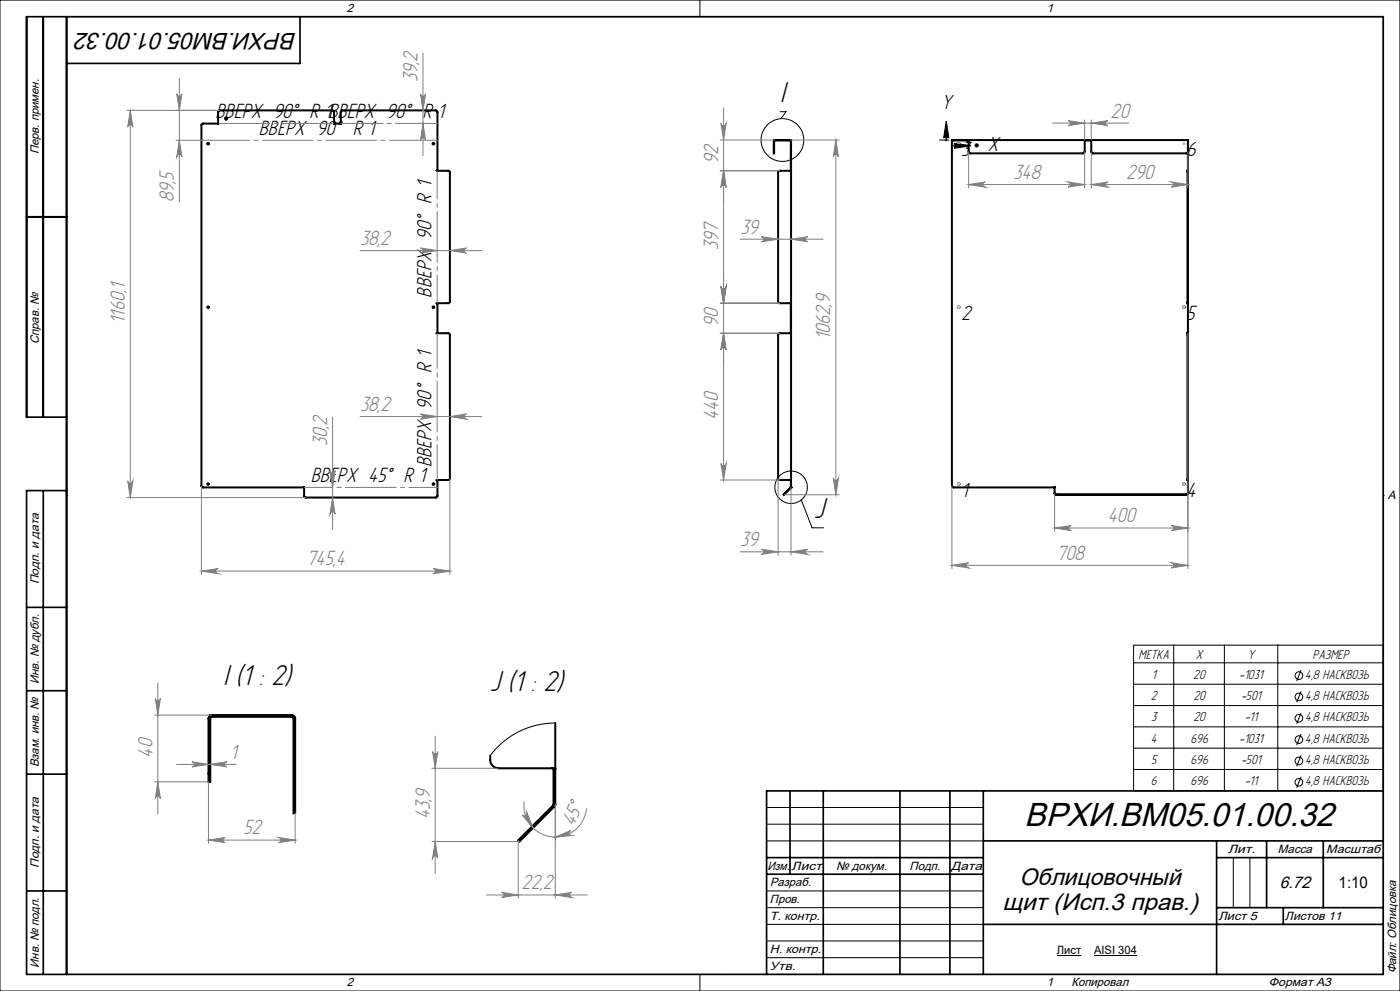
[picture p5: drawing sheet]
<svg xmlns="http://www.w3.org/2000/svg" width="420mm" height="297mm" viewBox="0 0 420 297" stroke-linecap="round" stroke-linejoin="round" font-family="sans-serif">
<g fill="none" stroke="#000" stroke-width=".6">
<path d="M131 51.1l3.5 .1 .5 .5v38.7l-.5 .5h-3.5M131 51.1v.1M131.2 51.1v-17.5l-.5-.5h-28l-.5 .4v3.7h-2v-3.7l-.5-.4h-33.8l-.5 .4v3.7l-4.6-.2-.3 .2 .1 108.7 30.6 .1v2.7l.5 .4 39.4-.1 .1-5.1h-.2h3.5l.5-.5v-43l-.5-.5h-3.5l.2-.1v-8.9M232.2 42l5.1 .1v104M232.2 42h.1M232.3 42l-.2 .1v3.9l.2-3.9 4.9 .1 .1 9h-3.5l-.4 .4v38.9l.4 .4h3.5l-.1 9M285.6 42.1l5-.1v3.6l.4 .4h34l.4-.5v-3.5h2v3.5l.4 .5h28.2l.4-.5M285.6 42.1l70.8-.1v9.1M285.6 42.1v103.7l.5 .3 30.3-.1M356.1 51.1v.1M356.2 51.2v39.7M356.4 51.2v39.7"/>
<path d="M356.4 51.1l-.3 .1M8 65h12M131 90.9h.1M237.2 99.8h.1M237.3 99.9h-3.5l-.4 .4v43.2l.4 .4h3.5M356.1 90.9h.3M356.1 90.9h.1M356.2 99.9v44M356.4 90.9v8.9h-.3l.3 .1v44h-.3h.3l-.1 4.2-.3 .2h-39.2l-.4-.4v-1.9M237.2 143.9v2.1l-2.1 2.2 2.2-2.2M237.2 143.9h.1M237.3 146.1h.1"/>
<path d="M316.3 146h.1M316.4 147.8l.4 .4h39.2l.4-.4M356.4 146v.1M63.1 214.5l24.5-.2a1.02 1.02 0 0 1 .9 1v28.3M63.6 214.3a1.09 1.09 0 0 0-1.1 1v19h.6v-19.1l.2-.3 24.4-.1 .3 .2 .1 28.8M166.6 216.7v24.5M147.1 226.4a2.87 2.87 0 0 0 2.5 3.9h17M166.1 230.3v10.9l-10.6 10.6 .3 .4 10.5-10.5 .3-.7M166.1 230.5h.5M166.5 241.2h.1"/>
<circle cx="67.8" cy="35.5" r=".33"/>
<circle cx="62.4" cy="43.1" r=".23"/>
<circle cx="130" cy="43.1" r=".25"/>
<circle cx="287.6" cy="43.1" r=".25"/>
<circle cx="293" cy="43.6" r=".32"/>
<circle cx="62.4" cy="92.1" r=".23"/>
<circle cx="130" cy="92.1" r=".25"/>
<circle cx="287.6" cy="92.1" r=".25"/>
<circle cx="355.2" cy="92.1" r=".24"/>
<circle cx="62.4" cy="145.1" r=".23"/>
<circle cx="130" cy="145.1" r=".25"/>
<circle cx="287.6" cy="145.1" r=".25"/>
<circle cx="355.2" cy="145.1" r=".24"/>
</g>
<g fill="none" stroke="#000" stroke-width=".3">
<path d="M0 0h420v297h-420zM20 5h395v287h-395zM210 0v5M217.5 5h.1M234.1 33.5h1.7l-1.6 2.1M283.9 36.3l.8 5h-1.6zM281.9 42h2.7M283.9 41.3v.7M285.6 43v2.7M285.6 43.7h.7M286.3 42.9l5 .8-5 .7zM20 148.5h.1"/>
<path d="M240.4 149.8l3.2 8.4h3.5M415 148.5h.1M340.1 198.6h74.9M352.1 193.4v43.6M367.3 193.4v43.6M383.3 193.4v43.6M415 193.4h-74.9v43.6h74.9M166.6 216.7l-3 .1-2.9 .6-2.5 .8-2.9 1.3-2.7 1.6-2.2 1.7-3.3 3.6M340.1 205.1h74.9M340.1 211.5h74.9M340.1 217.8h74.9M390.3 200.8l-1.3 3.3"/>
<path d="M390.3 207.2l-1.3 3.3M390.3 213.6l-1.3 3.3M340.1 224.2h74.9M340.1 230.6h74.9M390.3 220l-1.3 3.3M390.3 226.4l-1.3 3.3M390.3 232.8l-1.3 3.3M88.5 243.6l-.4 .2M230 242h65M230 247h65M230 252h65M370 257v15"/>
<path d="M375 257v15M230 267h65M230 272h65M230 277h65M210 292v5M217.5 292h.1M230 282h65M230 287h65M317.1 286.4h7.3M328.2 286.4h12.9"/>
<circle cx="234.7" cy="42" r="6.4"/>
<circle cx="237.3" cy="146" r="4.9"/>
<circle cx="389.7" cy="208.9" r="1.15"/>
<circle cx="389.7" cy="202.5" r="1.15"/>
<circle cx="389.7" cy="215.3" r="1.14"/>
<circle cx="389.7" cy="234.4" r="1.15"/>
<circle cx="389.7" cy="228.1" r="1.15"/>
<circle cx="389.7" cy="221.7" r="1.15"/>
</g>
<g fill="none" stroke="#c0c0c0" stroke-width=".3">
<path d="M287.1 43.1h1M287.2 42.7l.7 .7M287.6 42.6v1M287.9 42.7l-.7 .7M354.7 43.1h1M354.8 42.7l.7 .7M355.2 42.6v1M355.5 42.7l-.7 .7M287.1 92.1h1M287.2 91.7l.7 .7M287.6 91.6v1M287.9 91.7l-.7 .7"/>
<path d="M354.7 92.1h1M354.8 91.7l.7 .7M355.2 91.6v1M355.5 91.7l-.7 .7M287.1 145.1h1M287.2 144.7l.7 .7M287.6 144.6v1M287.9 144.7l-.7 .7M354.7 145.1h1M354.8 144.7l.7 .7M355.2 144.6v1M355.5 144.7l-.7 .7"/>
</g>
<g fill="none" stroke="#808080" stroke-width=".3">
<path d="M126.9 15.9v30.7M38.1 33.1h27.8M39.1 33.1l.8 5a.78 .78 0 0 0-.8-.7 .78 .78 0 0 0-.8 .7zM39.1 33.1v116M53 28.1a.78 .78 0 0 0 .8 .7 .78 .78 0 0 0 .8-.7l-.8 5zM53.8 23.5v37.1M126.2 28.1a.76 .76 0 0 0 .7 .7 .76 .76 0 0 0 .8-.7l-.8 5zM126.9 37l.8 5a.76 .76 0 0 0-.8-.7 .76 .76 0 0 0-.7 .7zM216.3 37a.78 .78 0 0 0 .8 .7 .78 .78 0 0 0 .7-.7l-.7 5zM217.1 32.3v111.6M315.8 36.9h22.8M320.4 36.2l5 .7-5 .8a.76 .76 0 0 0 .7-.8 .76 .76 0 0 0-.7-.7z"/>
<path d="M325.4 35.9v6.1M327.4 35.9v6.1M327.4 36.9l5-.7a.76 .76 0 0 0-.7 .7 .76 .76 0 0 0 .7 .8zM52.8 42h7.6M53.8 42l.8 5.1a.78 .78 0 0 0-.8-.8 .78 .78 0 0 0-.8 .8zM216.1 42h16.2M217.1 51.2l.7 5a.78 .78 0 0 0-.7-.8 .78 .78 0 0 0-.8 .8zM233.9 51.2h-17.8M237.1 42h14.6M250.8 42l.7 5a.78 .78 0 0 0-.7-.8 .78 .78 0 0 0-.8 .8zM250.8 42v106.3M290.6 55.3h34.8"/>
<path d="M290.6 45.5v10.8M290.6 55.3l5-.8a.78 .78 0 0 0-.8 .8 .78 .78 0 0 0 .8 .8zM320.4 54.5l5 .8-5 .8a.78 .78 0 0 0 .7-.8 .78 .78 0 0 0-.7-.8zM325.4 45.5v10.8M327.4 45.5v10.8M327.4 55.3h29M327.4 55.3l5-.8a.78 .78 0 0 0-.7 .8 .78 .78 0 0 0 .7 .8zM351.4 54.5l5 .8-5 .8a.78 .78 0 0 0 .7-.8 .78 .78 0 0 0-.7-.8zM356.4 45.5v10.8M108 75.1h36.6M126.2 74.3l4.9 .8-4.9 .7a.76 .76 0 0 0 .7-.7 .76 .76 0 0 0-.7-.8zM135 75.1l4.9-.8a.76 .76 0 0 0-.7 .8 .76 .76 0 0 0 .7 .7z"/>
<path d="M222.1 71.7h24.8M228.4 70.9l5 .8-5 .8a.76 .76 0 0 0 .8-.8 .76 .76 0 0 0-.8-.8zM237.3 71.7l5-.8a.76 .76 0 0 0-.7 .8 .76 .76 0 0 0 .7 .8zM216.1 90.9h17.8M216.1 99.9h17.8M216.3 85.9a.78 .78 0 0 0 .8 .7 .78 .78 0 0 0 .7-.7l-.7 5zM217.1 99.9l.7 5a.78 .78 0 0 0-.7-.8 .78 .78 0 0 0-.8 .8zM356.4 99.8v70.6M99.8 125v33.7M108 124.8h36.6M126.2 124.1l4.9 .7-4.9 .8a.78 .78 0 0 0 .7-.8 .78 .78 0 0 0-.7-.7zM135 124.8l4.9-.7a.78 .78 0 0 0-.7 .7 .78 .78 0 0 0 .7 .8z"/>
<path d="M216.3 138.9a.78 .78 0 0 0 .8 .7 .78 .78 0 0 0 .7-.7l-.7 5zM38.1 149.1h53.6M38.3 144.1a.78 .78 0 0 0 .8 .7 .78 .78 0 0 0 .8-.7l-.8 5zM60.4 145.6v26.6M99 141.1a.78 .78 0 0 0 .8 .7 .78 .78 0 0 0 .7-.7l-.7 5zM99.8 149.1l.7 5a.78 .78 0 0 0-.7-.7 .78 .78 0 0 0-.8 .7zM135 143.4v28.8M216.1 143.9h17.8M233.4 143.4v23M235.2 148.3h16.5M237.3 146v20.4M250 143.3a.78 .78 0 0 0 .8 .7 .78 .78 0 0 0 .7-.7l-.7 5z"/>
<path d="M285.6 145.6v24.8M316.4 147.8v11.5M316.4 158.3h40M316.4 158.3l5-.8a.76 .76 0 0 0-.7 .8 .76 .76 0 0 0 .7 .7zM351.4 157.5l5 .8-5 .7a.76 .76 0 0 0 .7-.7 .76 .76 0 0 0-.7-.8zM60.4 171.2h74.6M60.4 171.2l5-.8a.78 .78 0 0 0-.7 .8 .78 .78 0 0 0 .7 .7zM130 170.4l5 .8-5 .7a.78 .78 0 0 0 .7-.7 .78 .78 0 0 0-.7-.8zM222.1 165.4h24.8M228.4 164.6l5 .8-5 .8a.78 .78 0 0 0 .8-.8 .78 .78 0 0 0-.8-.8zM237.3 165.4l5-.8a.78 .78 0 0 0-.7 .8 .78 .78 0 0 0 .7 .8zM285.6 169.4h70.8"/>
<path d="M285.6 169.4l5-.7a.78 .78 0 0 0-.7 .7 .78 .78 0 0 0 .7 .8zM351.4 168.7l5 .7-5 .8a.78 .78 0 0 0 .7-.8 .78 .78 0 0 0-.7-.7zM46.4 214.3h17.1M46.6 209.3a.76 .76 0 0 0 .8 .8 .76 .76 0 0 0 .7-.8l-.8 5zM47.3 204.7v39.2M46.4 234.3h16.1M47.3 234.3l.8 5a.76 .76 0 0 0-.7-.7 .76 .76 0 0 0-.8 .7zM53 229.1h17.9M57.6 228.3l4.9 .8-4.9 .7a.76 .76 0 0 0 .7-.7 .76 .76 0 0 0-.7-.8zM62.5 234.3v18.5M63.1 229.1l5-.8a.76 .76 0 0 0-.8 .8 .76 .76 0 0 0 .8 .7zM129.6 230.3h19.9"/>
<path d="M129.8 225.2a.78 .78 0 0 0 .8 .8 .78 .78 0 0 0 .7-.8l-.7 5.1zM130.6 220.6v41.2M62.5 251.8l5.1-.8a.78 .78 0 0 0-.8 .8 .78 .78 0 0 0 .8 .8zM62.5 251.8h26M83.6 251l4.9 .8-4.9 .8a.78 .78 0 0 0 .7-.8 .78 .78 0 0 0-.7-.8zM88.5 243.6v9.2M129.6 252.2h26.2M130.6 252.2l.7 5a.78 .78 0 0 0-.7-.7 .78 .78 0 0 0-.8 .7zM155.5 251.8v17.4M156.7 244.2a.79 .79 0 0 0 1 .2 .79 .79 0 0 0 .3-1l1.9 4.7zM157.2 240.2a9.4 9.4 0 0 0 8.3 10.6 9.4 9.4 0 0 0 10.4-8.6M166.6 250.9l4.6-2a.76 .76 0 0 0-.5 .9 .76 .76 0 0 0 .9 .6z"/>
<path d="M166.6 241v28.2M145.8 268.2h30.4M150.5 267.4l5 .8-5 .8a.78 .78 0 0 0 .7-.8 .78 .78 0 0 0-.7-.8zM166.6 268.2l5-.8a.78 .78 0 0 0-.8 .8 .78 .78 0 0 0 .8 .8z"/>
</g>
<g fill="none" stroke="#000" stroke-width=".5">
<path d="M13 5v120M20 5v287M90 5v14h-70M8 65h12M20 125h-12v-120h407v287h-407v-145h12M13 147v145M8 182h12M8 207h12M8 232h12M237 237v25M247 237v55M270 237v55"/>
<path d="M285 237v55M295 237v55M415 237h-185v55M230 257h65M295 252h120M365 252v40M365 257h50M380 252v20M397 252v20M8 267h12M230 262h65M295 277h120"/>
<path d="M365 272h50M385 272v5"/>
</g>
<path d="M100.2 37h-34.8" fill="none" stroke="#808080" stroke-width=".3" stroke-dasharray="15.2 1.3 1.3 1.3" stroke-dashoffset="-.3"/>
<path d="M91.2 146.1h40" fill="none" stroke="#808080" stroke-width=".3" stroke-dasharray="15.2 1.3 1.3 1.3" stroke-dashoffset="6.7"/>
<path d="M131.2 143.9v-44" fill="none" stroke="#808080" stroke-width=".3" stroke-dasharray="15.2 1.3 1.3 1.3" stroke-dashoffset="4.7"/>
<path d="M131.2 90.9v-39.7" fill="none" stroke="#808080" stroke-width=".3" stroke-dasharray="15.2 1.3 1.3 1.3" stroke-dashoffset="6.8"/>
<path d="M131.2 37h-29" fill="none" stroke="#808080" stroke-width=".3" stroke-dasharray="15.2 1.3 1.3 1.3" stroke-dashoffset="2.6"/>
<path d="M131.2 42h-70.8" fill="none" stroke="#808080" stroke-width=".3" stroke-dasharray="15.2 1.3 1.3 1.3" stroke-dashoffset=".8"/>
<path d="M286.3 42.9l5 .8-5 .7zM283.9 36.3l.8 5h-1.6zM285.4 43.4l-.1 .3h.3h-.3a.33 .33 0 0 0 .3 .3 .33 .33 0 0 0 .3-.4 .33 .33 0 0 0-.5-.2zM283.6 41.7l-.1 .3h.4h-.4a.34 .34 0 0 0 .5 .3 .34 .34 0 0 0 .2-.5 .34 .34 0 0 0-.6-.1z" fill="#000"/>
<g fill="#808080">
<path d="M316.4 158.3l5-.8a.76 .76 0 0 0-.7 .8 .76 .76 0 0 0 .7 .7zM351.4 157.5l5 .8-5 .7a.76 .76 0 0 0 .7-.7 .76 .76 0 0 0-.7-.8zM327.4 55.3l5-.8a.78 .78 0 0 0-.7 .8 .78 .78 0 0 0 .7 .8zM351.4 54.5l5 .8-5 .8a.78 .78 0 0 0 .7-.8 .78 .78 0 0 0-.7-.8zM320.4 36.2l5 .7-5 .8a.76 .76 0 0 0 .7-.8 .76 .76 0 0 0-.7-.7zM327.4 36.9l5-.7a.76 .76 0 0 0-.7 .7 .76 .76 0 0 0 .7 .8zM60.4 171.2l5-.8a.78 .78 0 0 0-.7 .8 .78 .78 0 0 0 .7 .7zM130 170.4l5 .8-5 .7a.78 .78 0 0 0 .7-.7 .78 .78 0 0 0-.7-.8zM126.2 124.1l4.9 .7-4.9 .8a.78 .78 0 0 0 .7-.8 .78 .78 0 0 0-.7-.7zM135 124.8l4.9-.7a.78 .78 0 0 0-.7 .7 .78 .78 0 0 0 .7 .8zM126.2 74.3l4.9 .8-4.9 .7a.76 .76 0 0 0 .7-.7 .76 .76 0 0 0-.7-.8zM135 75.1l4.9-.8a.76 .76 0 0 0-.7 .8 .76 .76 0 0 0 .7 .7z"/>
<path d="M290.6 55.3l5-.8a.78 .78 0 0 0-.8 .8 .78 .78 0 0 0 .8 .8zM320.4 54.5l5 .8-5 .8a.78 .78 0 0 0 .7-.8 .78 .78 0 0 0-.7-.8z"/>
<path d="M156.7 244.2a.79 .79 0 0 0 1 .2 .79 .79 0 0 0 .3-1l1.9 4.7zM166.6 250.9l4.6-2a.76 .76 0 0 0-.5 .9 .76 .76 0 0 0 .9 .6z"/>
<path d="M250 143.3a.78 .78 0 0 0 .8 .7 .78 .78 0 0 0 .7-.7l-.7 5zM250.8 42l.7 5a.78 .78 0 0 0-.7-.8 .78 .78 0 0 0-.8 .8z"/>
<path d="M99.8 149.1l.7 5a.78 .78 0 0 0-.7-.7 .78 .78 0 0 0-.8 .7zM99 141.1a.78 .78 0 0 0 .8 .7 .78 .78 0 0 0 .7-.7l-.7 5z"/>
<path d="M130.6 252.2l.7 5a.78 .78 0 0 0-.7-.7 .78 .78 0 0 0-.8 .7zM129.8 225.2a.78 .78 0 0 0 .8 .8 .78 .78 0 0 0 .7-.8l-.7 5.1z"/>
<path d="M216.3 37a.78 .78 0 0 0 .8 .7 .78 .78 0 0 0 .7-.7l-.7 5zM217.1 51.2l.7 5a.78 .78 0 0 0-.7-.8 .78 .78 0 0 0-.8 .8zM46.6 209.3a.76 .76 0 0 0 .8 .8 .76 .76 0 0 0 .7-.8l-.8 5zM47.3 234.3l.8 5a.76 .76 0 0 0-.7-.7 .76 .76 0 0 0-.8 .7z"/>
<path d="M217.1 51.2l.7 5a.78 .78 0 0 0-.7-.8 .78 .78 0 0 0-.8 .8zM216.3 85.9a.78 .78 0 0 0 .8 .7 .78 .78 0 0 0 .7-.7l-.7 5zM216.3 85.9a.78 .78 0 0 0 .8 .7 .78 .78 0 0 0 .7-.7l-.7 5zM217.1 99.9l.7 5a.78 .78 0 0 0-.7-.8 .78 .78 0 0 0-.8 .8zM39.1 33.1l.8 5a.78 .78 0 0 0-.8-.7 .78 .78 0 0 0-.8 .7zM38.3 144.1a.78 .78 0 0 0 .8 .7 .78 .78 0 0 0 .8-.7l-.8 5zM126.2 28.1a.76 .76 0 0 0 .7 .7 .76 .76 0 0 0 .8-.7l-.8 5zM126.9 37l.8 5a.76 .76 0 0 0-.8-.7 .76 .76 0 0 0-.7 .7zM53 28.1a.78 .78 0 0 0 .8 .7 .78 .78 0 0 0 .8-.7l-.8 5zM53.8 42l.8 5.1a.78 .78 0 0 0-.8-.8 .78 .78 0 0 0-.8 .8z"/>
<path d="M217.1 99.9l.7 5a.78 .78 0 0 0-.7-.8 .78 .78 0 0 0-.8 .8zM216.3 138.9a.78 .78 0 0 0 .8 .7 .78 .78 0 0 0 .7-.7l-.7 5z"/>
<path d="M57.6 228.3l4.9 .8-4.9 .7a.76 .76 0 0 0 .7-.7 .76 .76 0 0 0-.7-.8zM63.1 229.1l5-.8a.76 .76 0 0 0-.8 .8 .76 .76 0 0 0 .8 .7z"/>
<path d="M285.6 169.4l5-.7a.78 .78 0 0 0-.7 .7 .78 .78 0 0 0 .7 .8zM351.4 168.7l5 .7-5 .8a.78 .78 0 0 0 .7-.8 .78 .78 0 0 0-.7-.7zM228.4 70.9l5 .8-5 .8a.76 .76 0 0 0 .8-.8 .76 .76 0 0 0-.8-.8zM237.3 71.7l5-.8a.76 .76 0 0 0-.7 .8 .76 .76 0 0 0 .7 .8zM228.4 164.6l5 .8-5 .8a.78 .78 0 0 0 .8-.8 .78 .78 0 0 0-.8-.8zM237.3 165.4l5-.8a.78 .78 0 0 0-.7 .8 .78 .78 0 0 0 .7 .8zM62.5 251.8l5.1-.8a.78 .78 0 0 0-.8 .8 .78 .78 0 0 0 .8 .8zM83.6 251l4.9 .8-4.9 .8a.78 .78 0 0 0 .7-.8 .78 .78 0 0 0-.7-.8zM150.5 267.4l5 .8-5 .8a.78 .78 0 0 0 .7-.8 .78 .78 0 0 0-.7-.8zM166.6 268.2l5-.8a.78 .78 0 0 0-.8 .8 .78 .78 0 0 0 .8 .8z"/>
</g>
<text font-size="10" x="307.4" y="247.6">ВРХИ.ВМ05.01.00.32</text>
<g font-size="9.7">
<text x="234.1" y="30.6">I</text>
<text x="244.1" y="155.3">J</text>
<text x="67" y="205.3">I (1 : 2)</text>
<text x="147" y="207">J (1 : 2)</text>
</g>
<g font-size="7.1">
<text x="89" y="9.8" transform="rotate(-180 89 9.8)">ВРХИ.ВМ05.01.00.32</text>
<text x="305.9" y="265.1">Облицовочный</text>
<text x="300.7" y="272.6">щит (Исп.3 прав.)</text>
</g>
<g font-size="6.9" fill="#808080">
<text x="125.3" y="24.7" transform="rotate(-90 125.3 24.7)">39,2</text>
<text x="333.2" y="35.2">20</text>
<text x="215.4" y="49.3" transform="rotate(-90 215.4 49.3)">92</text>
<text x="304.1" y="53.6">348</text>
<text x="337.8" y="53.6">290</text>
<text x="52.2" y="60.5" transform="rotate(-90 52.2 60.5)">89,5</text>
<text x="222.1" y="70">39</text>
<text x="108" y="73.4">38,2</text>
<text x="215.4" y="74.9" transform="rotate(-90 215.4 74.9)">397</text>
<text x="37.4" y="97" transform="rotate(-90 37.4 97)">1160,1</text>
<text x="215.4" y="98.1" transform="rotate(-90 215.4 98.1)">90</text>
<text x="249.1" y="101.9" transform="rotate(-90 249.1 101.9)">1062,9</text>
<text x="108" y="123.2">38,2</text>
<text x="215.4" y="125.9" transform="rotate(-90 215.4 125.9)">440</text>
<text x="98.1" y="133.8" transform="rotate(-90 98.1 133.8)">30,2</text>
<text x="332.3" y="156.6">400</text>
<text x="222.1" y="163.7">39</text>
<text x="316.9" y="167.8">708</text>
<text x="92" y="169.5">745,4</text>
<text x="45.7" y="227" transform="rotate(-90 45.7 227)">40</text>
<text x="69.1" y="227.4">1</text>
<text x="128.9" y="245.6" transform="rotate(-90 128.9 245.6)">43,9</text>
<text x="73" y="250.1">52</text>
<text x="172.1" y="247.9" transform="rotate(-65 172.1 247.9)">45°</text>
<text x="156.5" y="266.5">22,2</text>
</g>
<g font-size="6.9">
<text x="64.7" y="35.3">ВВЕРХ 90° R 1ВВЕРХ 90° R 1</text>
<text x="282.4" y="32.8">Y</text>
<text x="77.7" y="40.4">ВВЕРХ 90° R 1</text>
<text x="288.3" y="46.9">3</text>
<text x="296.3" y="45.2">X</text>
<text x="355.9" y="46.9">6</text>
<text x="129.5" y="89.2" transform="rotate(-90 129.5 89.2)">ВВЕРХ 90° R 1</text>
<text x="288.3" y="95.9">2</text>
<text x="355.9" y="95.9">5</text>
<text x="129.5" y="140" transform="rotate(-90 129.5 140)">ВВЕРХ 90° R 1</text>
<text x="93.2" y="144.4">ВВЕРХ 45° R 1</text>
<text x="288.3" y="148.9">1</text>
<text x="355.9" y="148.9">4</text>
</g>
<text font-size="5" x="383.9" y="266">6.72</text>
<text font-size="4.8" x="401.6" y="266">1:10</text>
<g font-size="4.4">
<text x="341.6" y="197.5">МЕТКА</text>
<text x="358.8" y="197.5">X</text>
<text x="374.4" y="197.5">Y</text>
<text x="393.8" y="197.5">РАЗМЕР</text>
<text x="345.5" y="203.4">1</text>
<text x="358" y="203.4">20</text>
<text x="371.9" y="203.4">-1031</text>
<text x="391.6" y="203.4">4,8 НАСКВОЗЬ</text>
<text x="345.2" y="209.8">2</text>
<text x="358" y="209.8">20</text>
<text x="372.5" y="209.8">-501</text>
<text x="391.6" y="209.8">4,8 НАСКВОЗЬ</text>
<text x="345.3" y="216.2">3</text>
<text x="358" y="216.2">20</text>
<text x="373.5" y="216.2">-11</text>
<text x="391.6" y="216.2">4,8 НАСКВОЗЬ</text>
<text x="345.2" y="222.6">4</text>
<text x="357.1" y="222.6">696</text>
<text x="371.9" y="222.6">-1031</text>
<text x="391.6" y="222.6">4,8 НАСКВОЗЬ</text>
<text x="345.3" y="229">5</text>
<text x="357.1" y="229">696</text>
<text x="372.5" y="229">-501</text>
<text x="391.6" y="229">4,8 НАСКВОЗЬ</text>
<text x="345.2" y="235.4">6</text>
<text x="357.1" y="235.4">696</text>
<text x="373.5" y="235.4">-11</text>
<text x="391.6" y="235.4">4,8 НАСКВОЗЬ</text>
</g>
<g font-size="3.6">
<text x="104" y="3.6">2</text>
<text x="314" y="3.6">1</text>
<text x="11.6" y="46.3" transform="rotate(-90 11.6 46.3)">Перв. примен.</text>
<text x="11.6" y="103.2" transform="rotate(-90 11.6 103.2)">Справ. №</text>
<text x="416.4" y="149.6">A</text>
<text x="11.6" y="175.1" transform="rotate(-90 11.6 175.1)">Подп. и дата</text>
<text x="11.6" y="205" transform="rotate(-90 11.6 205)">Инв. № дубл.</text>
<text x="11.6" y="230" transform="rotate(-90 11.6 230)">Взам. инв. №</text>
<text x="368.4" y="255.6">Лит.</text>
<text x="383.4" y="255.6">Масса</text>
<text x="397.8" y="255.6">Масштаб</text>
<text x="11.6" y="260.1" transform="rotate(-90 11.6 260.1)">Подп. и дата</text>
<text x="230.2" y="260.6">Изм.</text>
<text x="237.5" y="260.6">Лист</text>
<text x="250.9" y="260.6">№ докум.</text>
<text x="272.9" y="260.6">Подп.</text>
<text x="285.4" y="260.6">Дата</text>
<text x="231" y="265.6">Разраб.</text>
<text x="231" y="275.6">Т. контр.</text>
<text x="231" y="270.6">Пров.</text>
<text x="365.5" y="275.6">Лист 5</text>
<text x="385.5" y="275.6">Листов 11</text>
<text x="231" y="285.6">Н. контр.</text>
<text x="11.6" y="290" transform="rotate(-90 11.6 290)">Инв. № подл.</text>
<text x="231" y="290.6">Утв.</text>
<text x="418.9" y="291.8" transform="rotate(-90 418.9 291.8)">Файл: Облицовка</text>
<text x="104" y="295.6">2</text>
<text x="314" y="295.6">1</text>
<text x="321.5" y="295.6">Копировал</text>
<text x="380.7" y="295.6">Формат А3</text>
</g>
<g font-size="3.4">
<text x="317.1" y="286">Лист</text>
<text x="328.2" y="286">AISI 304</text>
</g>
</svg>
